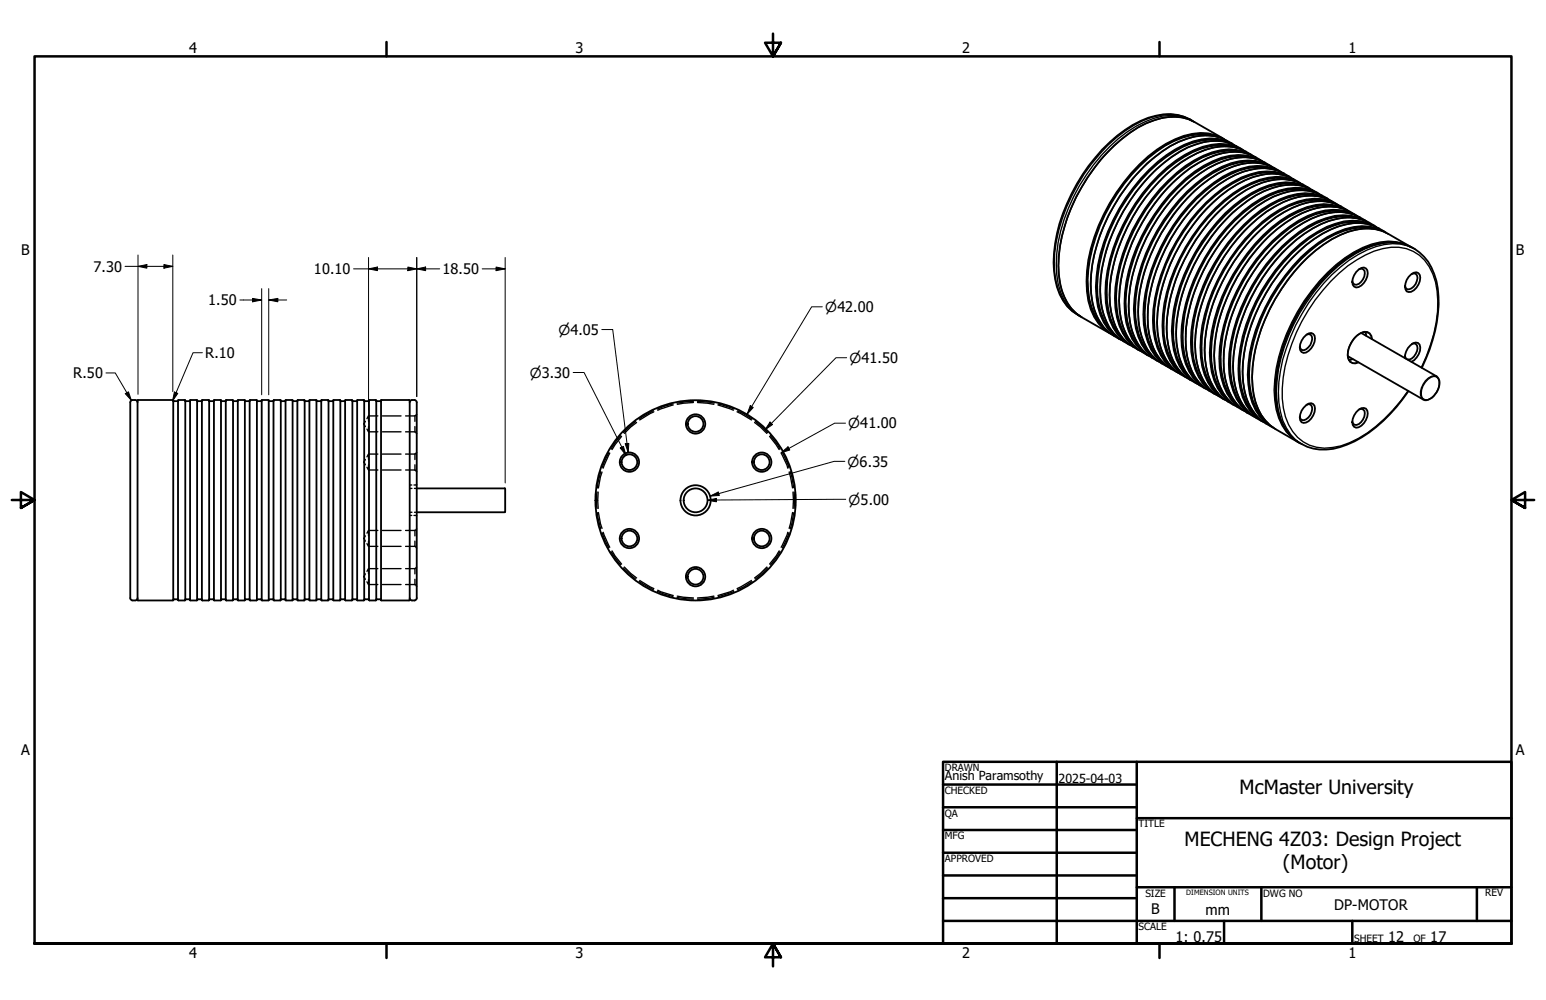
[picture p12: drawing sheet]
<svg xmlns="http://www.w3.org/2000/svg" width="432mm" height="279mm" viewBox="0 0 432 279" stroke-linecap="round" stroke-linejoin="round" font-family="sans-serif">
<!-- layer: Hidden (ANSI) -->
<g fill="none" stroke="#000" stroke-width=".38">
<path d="M102 117.7l-.4 .7 .4 .8M102.5 119.9l.4 .8M102.9 116.2v1.5M102.9 119.2v1.5M102.9 116.2h2.6M102.9 116.2l-.4 .8M106.8 116.2h5.2M113.3 116.2h2.6M115.9 116.2v1.5M115.9 119.2v1.5M116.1 116.1l-.2 .1M116.4 115.8l-.2 .1"/>
<path d="M177.5 117.8l-3.4 3M177.8 118l-1.7 1.3-1.7 1.8M182.5 114.7l-4 2.4M182.6 115.1l-3.9 2.2M188 112.8l-2.6 .7-1.8 .8M188 113.2l-4.3 1.4M193.7 112.1l-1.9 .1-2.7 .4M193.7 112.5l-4.5 .5M194.8 112.1l4.7 .5M194.8 112.5l4.6 .5M200.5 113.2l4.4 1.4M200.6 112.9l4.4 1.4"/>
<path d="M205.9 115.1l4 2.2M206 114.8l1.6 .8 2.5 1.5M210.8 118l1.6 1.3 1.8 1.8M210.9 117.7l3.5 3.1M102 128.4l-.4 .7 .4 .8M102.5 130.6l.4 .7M102.9 126.9v1.5M102.9 129.9v1.4M102.9 120.7h2.6M102.9 126.9h2.6M102.9 131.3h2.6M102.9 126.9l-.4 .7"/>
<path d="M106.8 120.7h5.2M106.8 126.9h5.2M106.8 131.3h5.2M113.3 120.7h2.6M113.3 126.9h2.6M113.3 131.3h2.6M114.4 136.5h.7M114.4 135.5h.6M115.6 135.5h.7M115.8 136.5h.6M115.9 126.9v1.5M115.9 129.9v1.4"/>
<path d="M115.9 120.7l.2 .1M115.9 131.3l.2 .1M116.1 126.7l-.2 .2M116.2 121l.2 .2M116.2 131.6l.2 .2M116.4 126.4l-.2 .2M116.4 135.4h-.1M166.8 137.5v4.5M167.1 137.5v4.5M167.8 131.8l-.8 3.1-.1 1.4M168.1 131.9l-1 4.4M170.1 126.4l-2 4.3"/>
<path d="M170.3 126.6l-1.8 4.2M173.4 121.7l-2.8 3.8M173.6 121.9l-2.7 3.7M214.9 121.9l2.7 3.7M215.2 121.7l2.7 3.8M218.2 126.6l1.8 4.2M218.5 126.4l1.8 4.3M220.4 131.9l1 4.4M220.7 131.8l1 4.5M221.5 137.5v4.5M221.8 137.5v4.5M102 149.7l-.4 .7 .4 .8"/>
<path d="M102.5 151.9l.4 .8M102.9 148.2v1.5M102.9 151.2v1.5M102.9 158.9v1.4M102.9 158.9h2.6M102.9 158.9l-.4 .7M102.9 148.2h2.6M102.9 152.7h2.6M102.9 148.2l-.4 .8M106.8 158.9h5.2M106.8 148.2h5.2M106.8 152.7h5.2"/>
<path d="M113.3 158.9h2.6M113.3 148.2h2.6M113.3 152.7h2.6M114.4 143.1h.7M114.4 144h.6M115.6 144l.8 .1M115.8 143.1h.6M115.9 148.2v1.5M115.9 151.2v1.5M115.9 158.9v1.4M115.9 152.7l.2 .1M116.1 158.8l-.2 .1"/>
<path d="M116.1 148.1l-.2 .1M116.2 153l.2 .2M116.4 158.4l-.2 .2M116.4 147.8l-.2 .1M166.9 143.3l.1 1.4 .8 3.1M167.1 143.2l1 4.4M168.1 148.8l2 4.3M168.5 148.7l1.8 4.2M170.6 154.1l2.8 3.7M170.9 153.9l.9 1.4 1.8 2.3M174.1 158.7l3.4 3.1M174.4 158.4l1.7 1.8 1.7 1.3"/>
<path d="M214.2 158.4l-1.8 1.8-1.6 1.3M214.4 158.7l-1.5 1.5-2 1.6M217.6 153.9l-.8 1.4-1.9 2.3M217.9 154.1l-2.7 3.8M220 148.7l-1.8 4.2M220.3 148.8l-1.8 4.3M221.4 143.2l-1 4.4M221.7 143.3l-1 4.5M102 160.3l-.4 .8 .4 .8M102.5 162.6l.4 .7M102.9 161.9v1.4M102.9 163.3h2.6"/>
<path d="M106.8 163.3h5.2M113.3 163.3h2.6M115.9 161.9v1.4M115.9 163.3l.2 .1M116.2 163.6l.2 .2M178.5 162.4l4 2.4M178.7 162.2l3.9 2.3M183.6 165.2l1.8 .8 2.6 .7M183.7 164.9l4.3 1.5M189.1 166.9l4.6 .5M189.2 166.6l4.5 .5M199.4 166.6l-4.6 .5"/>
<path d="M199.5 166.9l-4.7 .5M204.9 164.9l-4.4 1.5M205 165.2l-4.4 1.5M209.9 162.2l-4 2.3M210.1 162.5l-2.5 1.5-1.6 .8"/>
</g>
<!-- layer: Visible (ANSI) -->
<g fill="none" stroke="#000" stroke-width=".51">
<path d="M333.3 33.9a13.6 13.6 0 0 0-12.6-1 37.6 37.6 0 0 0-16.7 13.5 47.8 47.8 0 0 0-9.7 26.9 17.6 17.6 0 0 0 5.2 13.6l2.3 1.6M342 38.9l-8.4-4.8a13.6 13.6 0 0 0-11.4-.4 34.6 34.6 0 0 0-14.9 11 49.4 49.4 0 0 0-11.7 29.5 17.4 17.4 0 0 0 5.1 13.4l9.9 5.9M344.7 40.5a13.4 13.4 0 0 0-13.5-1.6 34.6 34.6 0 0 0-14.8 11 49.4 49.4 0 0 0-11.8 29.5 17.4 17.4 0 0 0 5.1 13.4l3.5 2.2M347.3 42a13.4 13.4 0 0 0-13.4-1.6 34.2 34.2 0 0 0-14.9 11.1 50.6 50.6 0 0 0-11.7 26.8 20.4 20.4 0 0 0 3.7 14.8 17.2 17.2 0 0 0 4.8 3.4M349.9 43.6a13.4 13.4 0 0 0-13.4-1.7 37.6 37.6 0 0 0-16.7 13.5 48.8 48.8 0 0 0-9.9 27 19.1 19.1 0 0 0 3.8 12.2 17.2 17.2 0 0 0 4.8 3.4M352.6 45.1a13.4 13.4 0 0 0-13.4-1.7 38.8 38.8 0 0 0-18.5 16 45 45 0 0 0-8 27 14.3 14.3 0 0 0 8.5 13.2M355.3 46.6a13.4 13.4 0 0 0-13.5-1.6 38.8 38.8 0 0 0-18.5 16 45 45 0 0 0-8 26.9 14.4 14.4 0 0 0 8.5 13.2M357.8 48.8a16.6 16.6 0 0 0-13.6 2.5 48.5 48.5 0 0 0-20.6 28.8 27.8 27.8 0 0 0 .8 18.8l1.1 1.8 1.4 1.5M357.9 48.1a13.8 13.8 0 0 0-13.4-1.6 38.8 38.8 0 0 0-18.5 16 44.5 44.5 0 0 0-8.1 27 16.2 16.2 0 0 0 5.1 11l3.5 2.2M360.4 50.3a17.5 17.5 0 0 0-13.6 2.5 49.4 49.4 0 0 0-21.7 35 22.7 22.7 0 0 0 1.9 12.6l1.2 1.8 1.4 1.6M360.6 49.7a13.9 13.9 0 0 0-13.5-1.7 37.2 37.2 0 0 0-16.7 13.5 47.6 47.6 0 0 0-9.9 27.1 18.2 18.2 0 0 0 3.8 12.1 16 16 0 0 0 4.8 3.5M363.2 51.2a13.8 13.8 0 0 0-13.4-1.7 41.2 41.2 0 0 0-20.1 18.7 43.6 43.6 0 0 0-6.4 24.4 14.5 14.5 0 0 0 8.5 13.1"/>
<path d="M365.9 52.7a13.8 13.8 0 0 0-13.5-1.6 37.2 37.2 0 0 0-16.7 13.5 47.1 47.1 0 0 0-9.9 27 17.4 17.4 0 0 0 5.1 13.5l3.5 2.2M368.6 54.2a13.6 13.6 0 0 0-13.5-1.6 34.6 34.6 0 0 0-14.9 11.1 51 51 0 0 0-11.7 26.9 21.3 21.3 0 0 0 3.7 14.7 17.2 17.2 0 0 0 4.9 3.5M371 56.4a17.2 17.2 0 0 0-13.6 2.6 47.9 47.9 0 0 0-18.4 22.5 38 38 0 0 0-3 20.6 14.3 14.3 0 0 0 4.2 7.8M371.2 55.8a13.5 13.5 0 0 0-13.5-1.6 37.6 37.6 0 0 0-16.7 13.4 47.6 47.6 0 0 0-9.8 27.1 18.6 18.6 0 0 0 3.7 12.2 17.2 17.2 0 0 0 4.8 3.4M373.8 57.3a13.4 13.4 0 0 0-13.4-1.6 38.8 38.8 0 0 0-18.5 16 45 45 0 0 0-8 27 14.3 14.3 0 0 0 8.5 13.1M376.5 58.9a13.4 13.4 0 0 0-13.5-1.7 38.8 38.8 0 0 0-18.4 16 45 45 0 0 0-8.1 27 14.4 14.4 0 0 0 8.5 13.1M378.8 76a2.11 2.11 0 0 1 2.7-1 2.68 2.68 0 0 1 0 3.2 3.5 3.5 0 0 1-2.7 2.1 1.7 1.7 0 0 1-1-2.4zM379.2 60.4a13.4 13.4 0 0 0-13.5-1.7 38.8 38.8 0 0 0-18.5 16 43.8 43.8 0 0 0-8 27 15.8 15.8 0 0 0 5 11l3.5 2.2M379.7 75.2l.5-.1 .5 .1a2.52 2.52 0 0 1-.5 3.5l-.7 .6-.7 .3-.5-.1-.4-.4-.2-.6M381.8 61.9a14.4 14.4 0 0 0-15.7-.7 45.1 45.1 0 0 0-19.3 20.4 42.5 42.5 0 0 0-5 21.7 15.1 15.1 0 0 0 6.5 12l2 1.2M384.4 63.4a13.8 13.8 0 0 0-13.4-1.6 41.4 41.4 0 0 0-20.1 18.6 44 44 0 0 0-6.4 24.4 14.5 14.5 0 0 0 8.5 13.2M387.1 65a13.8 13.8 0 0 0-13.5-1.7 37.2 37.2 0 0 0-16.7 13.5 47.1 47.1 0 0 0-9.9 27.1 17.4 17.4 0 0 0 5.1 13.4l3.5 2.2"/>
<path d="M393.4 77.3a2.11 2.11 0 0 1 2.8-1 2.65 2.65 0 0 1 0 3.2 2.82 2.82 0 0 1-3.3 1.9 3.3 3.3 0 0 1 .5-4.1zM394.2 69.1l-6.5-3.8a13.3 13.3 0 0 0-11.4-.5 38.8 38.8 0 0 0-18.5 16 45.3 45.3 0 0 0-8 27.1 15 15 0 0 0 6.4 12l6.5 3.7M394.3 76.5h1.2a2.99 2.99 0 0 1-2.5 4.3l-.4-.3-.2-.7M364.1 94.3a2.02 2.02 0 0 1 2.7-1 2.65 2.65 0 0 1 0 3.2 3.5 3.5 0 0 1-2.7 2.1 1.7 1.7 0 0 1-.9-2.5zM364.9 93.5l.7-.2a1.36 1.36 0 0 1 .7 2.1 3.5 3.5 0 0 1-2.1 2.5l-.6-.1-.6-1M380.2 93l21.1 12.2a3.3 3.3 0 0 1 0 4.3l-.4 .6a3.1 3.1 0 0 1-3.4 1.5l-21.1-12.1M381.3 92.7l.3 1.1M382.1 93a4.2 4.2 0 0 0-4.7 2.8 4.2 4.2 0 0 0 0 5.4M392.4 99.4l.4 .9M394.3 96.1l.7-.2a1.42 1.42 0 0 1 .8 2.1 3.5 3.5 0 0 1-2.2 2.5l-.5-.1M36.4 112.5v54.6M37.7 111.8h-.9l-.4 .6"/>
<path d="M37.8 111.8l.4 .2 .2 .4M38.4 111.9v55.7M48.3 111.8h-9.8l-.1 .1M48.3 111.8l.2 .1M48.4 112l.1 .1M48.4 111.9v55.7M48.5 112.1h1.1M49.7 111.9l.2-.1h1.7l.2 .1M49.7 111.9v55.7M49.8 112l-.2 .1M51.7 112l.1 .1M51.8 111.9v55.7"/>
<path d="M51.9 112.1h1.1M53 111.9l.2-.1h1.7l.2 .1M53.1 111.9v55.7M53.1 112l-.2 .1M55.1 111.9v55.7M55.1 112l.1 .1M55.2 112.1h1.1M56.4 111.9v55.7M56.5 112l-.2 .1M56.5 111.8h1.8M56.5 111.8l-.1 .1M58.3 111.8l.1 .1"/>
<path d="M58.4 112l.1 .1M58.4 111.9v55.7M58.5 112.1h1.1M59.8 112l-.2 .1M59.8 111.9v55.7M59.8 111.8l-.1 .1M59.9 111.8h1.7M61.6 111.8l.2 .1M61.7 112l.2 .1M61.7 111.9v55.7M61.8 112.1h1.1M63.1 111.9l.1-.1h1.8l.1 .1"/>
<path d="M63.1 111.9v55.7M63.1 112l-.1 .1M65 112l.2 .1M65.1 111.9v55.7M65.2 112.1h1.1M66.4 111.9l.1-.1h1.8l.2 .1M66.4 111.9v55.7M66.4 112l-.1 .1M68.4 112l.1 .1M68.4 111.9v55.7M68.5 112.1h1.1M69.7 111.9v55.7"/>
<path d="M69.8 112l-.2 .1M69.8 111.8h1.8M69.9 111.8l-.2 .1M71.6 111.8l.2 .1M71.8 111.9v55.7M71.8 112.1h1.2M73.1 111.9v55.7M73.1 112l-.2 .1M73.2 111.8l-.2 .1M73.2 111.8h1.7M75 111.8l.1 .1M75.1 111.9v55.7"/>
<path d="M75.1 112.1h1.2M76.4 111.9l.1-.1h1.8l.1 .1M76.4 111.9v55.7M76.5 112l-.2 .1M78.4 112l.1 .1M78.4 111.9v55.7M78.5 112.1h1.1M79.7 111.9l.2-.1h1.7l.2 .1M79.8 111.9v55.7M79.8 112l-.2 .1M81.7 112l.2 .1M81.7 111.9v55.7"/>
<path d="M81.9 112.1h1M83.1 111.9v55.7M83.1 112l-.1 .1M83.2 111.8h1.8M83.2 111.8l-.1 .1M84.9 111.8l.2 .1M85 112l.2 .1M85.1 111.9v55.7M85.2 112.1h1.1M86.4 111.9v55.7M86.4 112l-.1 .1M86.5 111.8l-.1 .1"/>
<path d="M86.6 111.8h1.7M88.3 111.8l.2 .1M88.4 111.9v55.7M88.4 112.1h1.2M89.7 111.9v55.7M89.7 111.9l.2-.1h1.7l.2 .1M89.8 112l-.2 .1M91.7 112l.2 .1M91.8 111.9v55.7M91.9 112.1h1M93.1 112l-.2 .1M93.1 111.9v55.7"/>
<path d="M94.9 111.8l.2 .1M94.9 111.8h-1.7l-.2 .1M95.1 112l.1 .1M95.1 111.9v55.7M95.2 112.1h1.1M96.4 112l-.2 .1M96.4 111.9v55.7M96.5 111.8h1.8l.1 .1M96.6 111.8l-.2 .1M98.4 112l.1 .1M98.4 111.9v55.7M98.6 112.1h1"/>
<path d="M99.8 111.9v55.7M99.8 112l-.2 .1M99.9 111.8l-.2 .1M99.9 111.8h1.7l.1 .1M101.7 111.9v55.7M101.7 112l.2 .1M101.9 112.1h1M103.1 112l-.2 .1M103.1 111.9v55.7M104.9 111.8h-1.7l-.1 .1M104.9 111.8l.2 .1M105 112l.2 .1"/>
<path d="M105.1 111.9v55.7M105.2 112.1h1M106.4 111.9l.1-.1h7.7l.2 .1M106.4 112l-.1 .1M106.4 111.9v55.7M114.4 111.9v55.7M115.7 111.8l.5 .2 .2 .4M115.8 111.8h-1l-.4 .6M116.4 112.5v54.6M364.8 113.2l.7-.4 .7-.2a1.7 1.7 0 0 1 1 2.5 4 4 0 0 1-3.1 3.1 1.66 1.66 0 0 1-.9-2.4l.3-1.1zM364.9 113.1l.7-.2 .5 .2a2.92 2.92 0 0 1-2.5 4.2l-.4-.3-.2-.6M377.8 100.3l-1.1 .3"/>
<path d="M378.8 115.2a2.11 2.11 0 0 1 2.7-1 3.7 3.7 0 0 1-2 5.2l-.7 .1a1.7 1.7 0 0 1-1-2.5zM379.7 114.4l.5-.2 .5 .2a2.52 2.52 0 0 1-.5 3.5l-.7 .6-.7 .2-.9-.3-.2-.7M392.4 100.1a4.2 4.2 0 0 1 3-4.4l.6 .1a2.45 2.45 0 0 1 .2 3.2l-1.2 1.6-.8 .5M397.1 102.7a38.1 38.1 0 0 0 4.1-24.2 13.2 13.2 0 0 0-18.4-9.7 34.1 34.1 0 0 0-14.8 11 49 49 0 0 0-11.7 29.3 17.6 17.6 0 0 0 5.2 13.6 13.7 13.7 0 0 0 14.8 1.5 39.2 39.2 0 0 0 17.1-14.9M116.4 136.5h24.5M140.9 136.4l.2 .2v6.3M141.1 143l-.2 .1h-24.5M36.4 167.1l.4 .6 .9 .1M38.4 167.6l.1 .2h9.8M38.4 167.1l-.2 .5-.4 .2M48.5 167.6l-.2 .2M48.5 167.4h1.1"/>
<path d="M48.5 167.4l-.1 .1M49.6 167.4l.2 .1M49.7 167.6l.2 .2h1.7l.2-.2M51.8 167.4l-.1 .1M51.9 167.4h1.1M52.9 167.4l.2 .1M53 167.6l.2 .2h1.7l.2-.2M55.2 167.4h1.1M55.2 167.4l-.1 .1M56.3 167.4l.2 .1M56.4 167.6l.1 .2M56.5 167.8h1.8"/>
<path d="M58.4 167.6l-.1 .2M58.5 167.4l-.1 .1M58.5 167.4h1.1M59.6 167.4l.2 .1M59.7 167.6l.1 .2M59.9 167.8h1.7M61.8 167.6l-.2 .2M61.8 167.4h1.1M61.9 167.4l-.2 .1M63 167.4l.1 .1M63.1 167.6l.1 .2h1.8l.1-.2M65.2 167.4l-.2 .1"/>
<path d="M65.2 167.4h1.1M66.3 167.4l.1 .1M66.4 167.6l.1 .2h1.8l.2-.2M68.5 167.4h1.1M68.5 167.4l-.1 .1M69.6 167.4l.2 .1M69.7 167.6l.2 .2M69.8 167.8h1.8M71.8 167.4h1.2M71.8 167.6l-.2 .2M72.9 167.4l.2 .1M73 167.6l.2 .2"/>
<path d="M73.2 167.8h1.7M75.1 167.4h1.2M75.1 167.6l-.1 .2M76.3 167.4l.2 .1M76.4 167.6l.1 .2h1.8l.1-.2M78.5 167.4l-.1 .1M78.5 167.4h1.1M79.6 167.4l.2 .1M79.7 167.6l.2 .2h1.7l.2-.2M81.9 167.4h1M81.9 167.4l-.2 .1M83 167.4l.1 .1"/>
<path d="M83.1 167.6l.1 .2M83.2 167.8h1.8M85.1 167.6l-.2 .2M85.2 167.4l-.2 .1M85.2 167.4h1.1M86.3 167.4l.1 .1M86.4 167.6l.1 .2M86.6 167.8h1.7M88.4 167.4h1.2M88.5 167.6l-.2 .2M89.6 167.4l.2 .1M89.7 167.6l.2 .2h1.7l.2-.2"/>
<path d="M91.9 167.4l-.2 .1M91.9 167.4h1M92.9 167.4l.2 .1M93 167.6l.2 .2h1.7M95.1 167.6l-.2 .2M95.2 167.4h1.1M95.2 167.4l-.1 .1M96.2 167.4l.2 .1M96.4 167.6l.2 .2M98.4 167.6l-.1 .2h-1.8M98.5 167.4l-.1 .1M98.6 167.4h1"/>
<path d="M99.6 167.4l.2 .1M99.7 167.6l.2 .2M101.7 167.6l-.1 .2h-1.7M101.9 167.4h1M101.9 167.4l-.2 .1M102.9 167.4l.2 .1M103.1 167.6l.1 .2h1.7M105.1 167.6l-.2 .2M105.2 167.4l-.2 .1M105.2 167.4h1M106.3 167.4l.1 .1M106.4 167.6l.1 .2h7.7l.2-.2"/>
<path d="M114.4 167.1l.4 .6 1 .1M116.4 167.1l-.2 .5-.5 .2"/>
<circle cx="194.3" cy="118.5" r="2.7"/>
<circle cx="194.3" cy="118.5" r="2.19"/>
<circle cx="175.8" cy="129.1" r="2.7"/>
<circle cx="175.8" cy="129.1" r="2.19"/>
<circle cx="194.3" cy="139.8" r="3.3"/>
<circle cx="194.3" cy="139.8" r="4.2"/>
<circle cx="194.3" cy="139.8" r="28"/>
<circle cx="212.8" cy="129.1" r="2.7"/>
<circle cx="212.8" cy="129.1" r="2.19"/>
<circle cx="175.8" cy="150.5" r="2.7"/>
<circle cx="175.8" cy="150.5" r="2.19"/>
<circle cx="212.8" cy="150.5" r="2.7"/>
<circle cx="212.8" cy="150.5" r="2.19"/>
<circle cx="194.3" cy="161.1" r="2.7"/>
<circle cx="194.3" cy="161.1" r="2.19"/>
</g>
<!-- layer: Visible Narrow (ANSI) -->
<g fill="none" stroke="#000" stroke-width=".38">
<path d="M332.5 33.4a14.4 14.4 0 0 0-13.3 .3 42.4 42.4 0 0 0-18.2 17.9 43.4 43.4 0 0 0-6.4 24.7 14.4 14.4 0 0 0 6.4 11.6M333 33.7a14.3 14.3 0 0 0-13.2 .3 43.3 43.3 0 0 0-18.3 17.9 43 43 0 0 0-6.4 24.7 14.2 14.2 0 0 0 6.4 11.7M333.6 34.1a14.5 14.5 0 0 0-13.2 .3 44 44 0 0 0-18.3 17.9 43 43 0 0 0-6.3 24.7 14.2 14.2 0 0 0 6.3 11.6M339 38a18.1 18.1 0 0 0-13.6 2.8 49.2 49.2 0 0 0-21.6 37.4 18.2 18.2 0 0 0 4.4 13.1M340.4 38.3a15.3 15.3 0 0 0-13.4 1.5 46.9 46.9 0 0 0-20.6 24.9 36.7 36.7 0 0 0-2.4 18 14.8 14.8 0 0 0 5.2 9.7M341 38.5a14.7 14.7 0 0 0-13.1 .7 44.5 44.5 0 0 0-19.4 20.7 38.4 38.4 0 0 0-4.5 23.8 14 14 0 0 0 5.6 9.1M341.4 38.5a14.3 14.3 0 0 0-13.2 .4 43 43 0 0 0-18.3 17.9 42.6 42.6 0 0 0-6.4 24.7 14.2 14.2 0 0 0 6.4 11.6M341.6 39.5a17.8 17.8 0 0 0-13.5 2.9 48.6 48.6 0 0 0-20.3 28.4 29.7 29.7 0 0 0-.3 16.5l.9 2.2 1.1 1.8 1.3 1.5M342.6 39.3a14.5 14.5 0 0 0-13.2 .3 44 44 0 0 0-18.3 17.9 43 43 0 0 0-6.3 24.7 14.2 14.2 0 0 0 6.3 11.7M343.1 39.9a15.7 15.7 0 0 0-13.5 1.4 47.8 47.8 0 0 0-20.5 24.9 37.8 37.8 0 0 0-2.5 18 15 15 0 0 0 5.2 9.7M343.7 40.1a15.1 15.1 0 0 0-13.2 .6 45.3 45.3 0 0 0-19.4 20.7 38.9 38.9 0 0 0-4.4 23.8 14 14 0 0 0 5.6 9.1M344 40.1a14.4 14.4 0 0 0-13.2 .3 43.4 43.4 0 0 0-18.3 17.9 42.7 42.7 0 0 0-6.3 24.8 14.4 14.4 0 0 0 6.3 11.6"/>
<path d="M344.3 41a17.8 17.8 0 0 0-13.5 2.9 49.1 49.1 0 0 0-21.5 34.5 21.8 21.8 0 0 0 2.9 14.4l1.3 1.6M345.3 40.8a12.9 12.9 0 0 0-10.8-.6 35.7 35.7 0 0 0-16.7 12.9 49 49 0 0 0-10.5 27.9 19.6 19.6 0 0 0 3.4 11.7l1.5 1.5 1.6 1.2M345.7 41.4a14 14 0 0 0-11 .3 38.6 38.6 0 0 0-16.4 13.9 48.2 48.2 0 0 0-9.3 24.6 18.8 18.8 0 0 0 4 13.9l1.5 1.3M346.3 41.6a15 15 0 0 0-13.1 .6 45.3 45.3 0 0 0-19.4 20.7 42.7 42.7 0 0 0-4.8 21.2 14.9 14.9 0 0 0 6 11.7M346.7 41.6a14.4 14.4 0 0 0-13.3 .3 44.3 44.3 0 0 0-19.8 21 42.1 42.1 0 0 0-4.8 21.7 14.7 14.7 0 0 0 6.4 11.6M346.9 42.5a17.9 17.9 0 0 0-13.5 2.9 47.1 47.1 0 0 0-18.1 22.2 37.2 37.2 0 0 0-3.1 20.5 14 14 0 0 0 4 7.8M348 42.4a14.4 14.4 0 0 0-13.3 .3 43.6 43.6 0 0 0-19.9 20.9 42.5 42.5 0 0 0-4.7 21.7 14.4 14.4 0 0 0 6.4 11.6M348.4 42.9a15.6 15.6 0 0 0-13.5 1.4 46.3 46.3 0 0 0-19.2 21.8 40 40 0 0 0-3.8 21.2 14.3 14.3 0 0 0 5.3 9.7M348.9 43.1a14.7 14.7 0 0 0-13 .7 43.6 43.6 0 0 0-19.5 20.7 42.3 42.3 0 0 0-4.7 21.2 14.9 14.9 0 0 0 5.9 11.7M349.4 43.2a14.2 14.2 0 0 0-13.3 .2 40.3 40.3 0 0 0-16.4 15 47.5 47.5 0 0 0-8.4 24.9 17.5 17.5 0 0 0 4.9 13.2l1.7 1.2M349.6 44.1a17.3 17.3 0 0 0-13.6 2.8 47.6 47.6 0 0 0-18.1 22.3 38 38 0 0 0-3 20.4 14.5 14.5 0 0 0 3.9 7.8M350.6 43.9a14.4 14.4 0 0 0-13.2 .3 42.4 42.4 0 0 0-18.2 17.9 43.4 43.4 0 0 0-6.5 24.7 16.6 16.6 0 0 0 4.7 10.5l1.8 1.1"/>
<path d="M351 44.4a15.6 15.6 0 0 0-13.4 1.4 45.4 45.4 0 0 0-19.3 21.8 42.8 42.8 0 0 0-4 18.6 17.6 17.6 0 0 0 4 11l1.5 1.3M351.6 44.6a14.7 14.7 0 0 0-13.1 .7 43.6 43.6 0 0 0-19.4 20.7 39.5 39.5 0 0 0-4.5 23.8 14 14 0 0 0 5.6 9.1M352 44.7a14.5 14.5 0 0 0-13.2 .3 39.3 39.3 0 0 0-16.4 14.9 46.1 46.1 0 0 0-8.4 24.9 16.8 16.8 0 0 0 4.8 13.2l1.7 1.3M352.2 45.7a17.3 17.3 0 0 0-13.5 2.8 47.6 47.6 0 0 0-18.2 22.2 38 38 0 0 0-2.9 20.4 14.5 14.5 0 0 0 3.8 7.8M353.3 45.4a14.3 14.3 0 0 0-13.3 .3 43 43 0 0 0-18.2 17.9 42.6 42.6 0 0 0-6.4 24.7 14.2 14.2 0 0 0 6.4 11.6M353.7 46a13.9 13.9 0 0 0-11.1 .3 40.3 40.3 0 0 0-18.3 16.8 44.5 44.5 0 0 0-7.4 24.6 16 16 0 0 0 5.6 12.4M354.3 46.2a14.8 14.8 0 0 0-13.2 .7 43.3 43.3 0 0 0-17.8 17.6 43.2 43.2 0 0 0-6.4 24.3 14.9 14.9 0 0 0 6 11.7M354.6 46.2a13.2 13.2 0 0 0-10.7-.7 36.6 36.6 0 0 0-16.8 13 48.5 48.5 0 0 0-10.5 27.9 19.3 19.3 0 0 0 3.4 11.6l1.5 1.6 1.7 1.2M354.9 47.2a17.3 17.3 0 0 0-13.5 2.8 48.7 48.7 0 0 0-21.4 34.5 21.3 21.3 0 0 0 2.8 14.4l1.3 1.6M355.9 46.9a14.4 14.4 0 0 0-13.3 .3 43.4 43.4 0 0 0-18.2 18 42.7 42.7 0 0 0-6.3 24.7 14.4 14.4 0 0 0 6.3 11.6M356.3 47.5a13.7 13.7 0 0 0-11 .3 40.8 40.8 0 0 0-18.4 16.8 45.1 45.1 0 0 0-7.3 24.6 15.5 15.5 0 0 0 5.5 12.4M356.9 47.7a14.7 14.7 0 0 0-13.1 .7 41.1 41.1 0 0 0-16 14.7 46.7 46.7 0 0 0-8.3 24.4 17.3 17.3 0 0 0 4.5 13.2l1.6 1.3"/>
<path d="M357.3 47.8a12.9 12.9 0 0 0-10.8-.7 36.2 36.2 0 0 0-16.8 13 49.6 49.6 0 0 0-10.4 27.8 17.2 17.2 0 0 0 4.9 13.2l1.6 1.2M358.6 48.5a14.4 14.4 0 0 0-13.3 .3 44.3 44.3 0 0 0-19.9 21 42.1 42.1 0 0 0-4.7 21.6 14.7 14.7 0 0 0 6.4 11.7M359.5 49.2a14.7 14.7 0 0 0-13 .7 43.6 43.6 0 0 0-19.5 20.7 42.3 42.3 0 0 0-4.7 21.2 14.9 14.9 0 0 0 5.9 11.7M360 49.3a13 13 0 0 0-10.8-.7 35.4 35.4 0 0 0-16.8 13 49.6 49.6 0 0 0-10.5 27.8 17.5 17.5 0 0 0 4.9 13.3l1.7 1.1M361.3 50a14.2 14.2 0 0 0-13.3 .3 40.3 40.3 0 0 0-16.4 14.9 47.5 47.5 0 0 0-8.4 25 17.5 17.5 0 0 0 4.8 13.2l1.8 1.2M362.2 50.7a14.7 14.7 0 0 0-13.1 .7 43.6 43.6 0 0 0-19.4 20.7 39.6 39.6 0 0 0-4.5 23.8 14 14 0 0 0 5.6 9.1M362.6 50.8a14.3 14.3 0 0 0-13.2 .3 43 43 0 0 0-18.3 17.9 42.6 42.6 0 0 0-6.4 24.7 14.2 14.2 0 0 0 6.4 11.6M362.8 51.8a18.1 18.1 0 0 0-13.5 2.7 48.7 48.7 0 0 0-21.6 37.4 17.5 17.5 0 0 0 4.3 13.2M363.9 51.6a14.7 14.7 0 0 0-13.3 .2 44 44 0 0 0-18.2 17.9 43 43 0 0 0-6.4 24.8 15.8 15.8 0 0 0 4.7 10.4l1.7 1.2M364.3 52.1a15.6 15.6 0 0 0-13.5 1.4 47.8 47.8 0 0 0-21.6 28.2 31.4 31.4 0 0 0-.8 17.2 13 13 0 0 0 4.7 7.3M364.9 52.3a14.8 14.8 0 0 0-13.2 .7 47.3 47.3 0 0 0-22 26.9 32.4 32.4 0 0 0-1.2 19.9 12.9 12.9 0 0 0 5 6.8M365.3 52.3a14.4 14.4 0 0 0-13.3 .3 38.3 38.3 0 0 0-14.3 12.1 48.6 48.6 0 0 0-10.5 27.8 19.6 19.6 0 0 0 3.4 11.7l1.5 1.5 1.7 1.2"/>
<path d="M365.5 53.3a17.8 17.8 0 0 0-13.5 2.8 48.7 48.7 0 0 0-21.4 34.5 21 21 0 0 0 2.8 14.4l1.3 1.6M366.5 53.1a14.5 14.5 0 0 0-13.2 .2 43 43 0 0 0-18.3 17.9 43 43 0 0 0-6.3 24.8 14.2 14.2 0 0 0 6.3 11.6M367 53.7a15.7 15.7 0 0 0-13.6 1.4 45.8 45.8 0 0 0-19.1 21.7 39.1 39.1 0 0 0-3.8 21.2 14.2 14.2 0 0 0 5.2 9.7M367.5 53.8a15 15 0 0 0-13.1 .7 45.3 45.3 0 0 0-19.4 20.7 38.9 38.9 0 0 0-4.4 23.8 14 14 0 0 0 5.6 9.1M367.9 53.8a14.4 14.4 0 0 0-13.3 .4 44.3 44.3 0 0 0-19.8 21 42.1 42.1 0 0 0-4.8 21.6 14.7 14.7 0 0 0 6.4 11.7M368.1 54.8a17.9 17.9 0 0 0-13.5 2.9 47.1 47.1 0 0 0-18.1 22.2 37.2 37.2 0 0 0-3.1 20.4 14 14 0 0 0 4 7.8M369.2 54.6a12.9 12.9 0 0 0-10.8-.6 36.2 36.2 0 0 0-16.8 12.9 49.6 49.6 0 0 0-10.4 27.8 19.6 19.6 0 0 0 3.4 11.8l1.4 1.4 1.7 1.3M369.6 55.2a14 14 0 0 0-11 .2 37.7 37.7 0 0 0-16.5 13.9 48.2 48.2 0 0 0-9.2 24.7 21.1 21.1 0 0 0 2.6 12.2l1.4 1.7 1.5 1.3M370.1 55.4a15 15 0 0 0-13 .6 44.5 44.5 0 0 0-19.5 20.7 42.7 42.7 0 0 0-4.7 21.2 14.9 14.9 0 0 0 5.9 11.7M370.6 55.4a14.4 14.4 0 0 0-13.3 .3 40.3 40.3 0 0 0-16.4 14.9 47.5 47.5 0 0 0-8.4 25 17.5 17.5 0 0 0 4.9 13.2l1.7 1.2M371.9 56.1a13 13 0 0 0-10.8-.6 33.2 33.2 0 0 0-14.6 10.3 49.3 49.3 0 0 0-12.7 30.5 17.2 17.2 0 0 0 4.9 13.2l1.7 1.2M372.8 56.9a14.7 14.7 0 0 0-13.1 .7 43.6 43.6 0 0 0-19.4 20.7 39.5 39.5 0 0 0-4.4 23.7 13.8 13.8 0 0 0 5.6 9.2"/>
<path d="M373.3 57a14.2 14.2 0 0 0-13.3 .2 39.3 39.3 0 0 0-16.4 14.9 46.1 46.1 0 0 0-8.4 25 16.8 16.8 0 0 0 4.8 13.2l1.7 1.2M373.4 57.9a17.3 17.3 0 0 0-13.5 2.8 47.6 47.6 0 0 0-18.1 22.2 38 38 0 0 0-3 20.5 14.5 14.5 0 0 0 3.8 7.8M374.5 57.7a14.4 14.4 0 0 0-13.2 .3 43 43 0 0 0-18.3 17.9 45 45 0 0 0-6.5 21.9 19.6 19.6 0 0 0 3.4 11.7l1.4 1.6 1.7 1.1M374.9 58.2a15.6 15.6 0 0 0-13.5 1.4 45.4 45.4 0 0 0-19.2 21.8 39.1 39.1 0 0 0-3.8 21.2 15 15 0 0 0 5.3 9.7M375.5 58.4a14.8 14.8 0 0 0-13.2 .7 43.3 43.3 0 0 0-17.7 17.7 43.2 43.2 0 0 0-6.5 24.2 14.9 14.9 0 0 0 6 11.7M375.9 58.5a14 14 0 0 0-13.3 .2 43 43 0 0 0-18.2 17.9 43 43 0 0 0-6.4 24.8 14.4 14.4 0 0 0 6.4 11.6M376.1 59.4a17.3 17.3 0 0 0-13.5 2.8 48.7 48.7 0 0 0-21.4 34.6 21.3 21.3 0 0 0 2.8 14.4l1.3 1.5M377.1 59.2a14.3 14.3 0 0 0-13.2 .3 39.6 39.6 0 0 0-16.4 14.9 46.5 46.5 0 0 0-8.3 24.9 16.9 16.9 0 0 0 4.8 13.3l1.6 1.1M377.6 59.8a13.9 13.9 0 0 0-11.1 .3 40.3 40.3 0 0 0-18.3 16.7 44.5 44.5 0 0 0-7.4 24.7 15.2 15.2 0 0 0 5.5 12.3M378.1 59.9a14.8 14.8 0 0 0-13.1 .7 41.1 41.1 0 0 0-16 14.8 46.7 46.7 0 0 0-8.3 24.4 17.6 17.6 0 0 0 4.5 13.2l1.6 1.2M378.5 60a13.2 13.2 0 0 0-10.8-.7 37.1 37.1 0 0 0-16.8 13 49.1 49.1 0 0 0-10.4 27.8 17.2 17.2 0 0 0 4.9 13.2l1.6 1.3M378.8 61a17.3 17.3 0 0 0-13.5 2.8 49 49 0 0 0-21.5 34.5 24.6 24.6 0 0 0 1.7 12.6l1.1 1.8 1.4 1.6"/>
<path d="M379.8 60.7a14.4 14.4 0 0 0-13.3 .3 44.3 44.3 0 0 0-19.9 21 42.1 42.1 0 0 0-4.7 21.7 14.7 14.7 0 0 0 6.4 11.6M380.2 61.3a13.7 13.7 0 0 0-11 .3 36.8 36.8 0 0 0-16.5 13.8 48.7 48.7 0 0 0-9.2 24.7 21 21 0 0 0 2.6 12.2l1.4 1.7 1.5 1.4M380.7 61.5a14.7 14.7 0 0 0-13 .7 42.3 42.3 0 0 0-17.8 17.6 43.2 43.2 0 0 0-6.4 24.3 14.9 14.9 0 0 0 5.9 11.7M381.2 61.5a13 13 0 0 0-10.8-.6 35.4 35.4 0 0 0-16.8 13 49.1 49.1 0 0 0-10.4 27.8 17.2 17.2 0 0 0 4.8 13.2l1.7 1.2M381.4 62.5a16 16 0 0 0-11.1 1.5 42.8 42.8 0 0 0-17.6 17.5 42.7 42.7 0 0 0-6.3 23.9 16.9 16.9 0 0 0 4.2 10.4M382.5 62.2a14.4 14.4 0 0 0-13.3 .3 44.3 44.3 0 0 0-19.9 21.1 42.1 42.1 0 0 0-4.7 21.6 14.7 14.7 0 0 0 6.4 11.6M382.8 62.8a13.7 13.7 0 0 0-10.9 .3 40 40 0 0 0-18.5 16.8 45.9 45.9 0 0 0-7.3 24.6 16 16 0 0 0 5.5 12.4M383.4 63a14.7 14.7 0 0 0-13.1 .7 43.6 43.6 0 0 0-19.4 20.7 39.5 39.5 0 0 0-4.4 23.7 13.8 13.8 0 0 0 5.6 9.2M383.9 63.1a13 13 0 0 0-10.8-.7 35.4 35.4 0 0 0-16.9 13 48.4 48.4 0 0 0-10.4 27.8 20.1 20.1 0 0 0 3.4 11.7l1.4 1.5 1.7 1.2M384 64a18.1 18.1 0 0 0-13.5 2.8 49.2 49.2 0 0 0-21.6 37.4 17.5 17.5 0 0 0 4.4 13.1M385.1 63.8a14.2 14.2 0 0 0-13.2 .3 39.3 39.3 0 0 0-16.4 14.9 47.5 47.5 0 0 0-8.4 24.9 16.8 16.8 0 0 0 4.8 13.3l1.7 1.2M385.5 64.3a15.6 15.6 0 0 0-13.5 1.4 46 46 0 0 0-19.2 21.9 39.1 39.1 0 0 0-3.8 21.1 15.3 15.3 0 0 0 5.3 9.7"/>
<path d="M386.1 64.5a13.2 13.2 0 0 0-10.7-.2 36.5 36.5 0 0 0-16.4 12.9 48.6 48.6 0 0 0-10.3 27.2 17.6 17.6 0 0 0 4.4 13.2l1.6 1.2M386.5 64.6a14.3 14.3 0 0 0-13.2 .3 39.6 39.6 0 0 0-16.4 14.9 46.9 46.9 0 0 0-8.5 24.9 19.6 19.6 0 0 0 3.5 11.8l1.4 1.5 1.7 1.1M387.7 65.3a14.5 14.5 0 0 0-13.2 .3 43 43 0 0 0-18.3 17.9 43 43 0 0 0-6.3 24.8 14.4 14.4 0 0 0 6.3 11.6M391.5 68a18.1 18.1 0 0 0-13.7 2.9 49.3 49.3 0 0 0-21.7 37.6 17.2 17.2 0 0 0 4.4 13.2M393.9 68.9a14.2 14.2 0 0 0-13.3 .3 43.4 43.4 0 0 0-18.2 17.9 43 43 0 0 0-6.4 24.7 14.4 14.4 0 0 0 6.4 11.6M394.5 69.2a14.4 14.4 0 0 0-13.2 .3 43.4 43.4 0 0 0-18.3 17.9 42.7 42.7 0 0 0-6.3 24.8 14.4 14.4 0 0 0 6.3 11.6M395.1 69.5a14.4 14.4 0 0 0-13.3 .3 42.4 42.4 0 0 0-18.2 18 42.1 42.1 0 0 0-6.4 24.7 15.7 15.7 0 0 0 4.7 10.4l1.7 1.2M382.1 93l.8 .9 .2 .8M383.3 94.8a1.99 1.99 0 0 0-1-1.9 1.99 1.99 0 0 0-2.2 .1 6.9 6.9 0 0 0-3.5 7.4 1.91 1.91 0 0 0 2.9 .9M379.3 101.2l-.7 .2-1.2-.2M397 102.7a39.9 39.9 0 0 0 4.4-21.4 13.7 13.7 0 0 0-6.7-11.1 14.6 14.6 0 0 0-13.3 1 43.9 43.9 0 0 0-17.8 18.6 39.9 39.9 0 0 0-5.1 24.2 12.5 12.5 0 0 0 9.2 11 18.9 18.9 0 0 0 14.2-4 46.3 46.3 0 0 0 11.4-11.8M398.8 106a1.76 1.76 0 0 1 2.9-.2 4.8 4.8 0 0 1-2.9 5.9h-.7a1.98 1.98 0 0 1-1-2.8l.3-1.1z"/>
<path d="M401.3 105.2a3.1 3.1 0 0 0-3.8 2.1 4 4 0 0 0-.5 3.8l.5 .5"/>
</g>
<!-- layer: Border (ANSI) -->
<g fill="none" stroke="#000" stroke-width=".7">
<path d="M107.9 11.7v4M215.9 9.4v6.3l-2.2-3.8h4.4l-2.2 3.8 2.2-3.8M323.8 11.7v4M3.3 139.7h6.4l-3.9-2.2v4.4l3.9-2.2-3.9 2.2M428.5 139.7h-6.4l3.9-2.2v4.4l-3.9-2.2 3.9 2.2M263.4 212.9h158.7v50.8h-158.7zM263.4 219.2h54.1M295.1 212.9v50.8M317.5 212.9v50.8M263.4 225.6h54.1M263.4 231.9h54.1M263.4 238.3h54.1"/>
<path d="M317.5 228.6h104.6M263.4 244.6h54.1M263.4 251h54.1M263.4 257.3h158.7M317.5 247.9h104.6M328 247.9v9.4M341.9 257.3v6.4M352.3 247.9v9.4M377.7 257.3v6.4M412.5 247.9v9.4M9.7 263.7v-248h412.4v248h-412.4h412.4M107.9 263.7v4"/>
<path d="M218.1 267.5l-2.2-3.8 2.2 3.8h-4.4l2.2-3.8v6.3M323.8 263.7v4"/>
</g>
<!-- layer: Dimension (ANSI) -->
<g fill="none" stroke="#000" stroke-width=".28">
<path d="M34.9 74.4h13.4M38.5 74.4l2.5-.5v1zM38.5 71.2v39M45.8 73.9l2.5 .5-2.5 .5zM48.3 71.2v38.2M98.7 75.1h24.1M102.9 75.1l2.5-.5v1zM102.9 71.9v42.7M113.9 74.6l2.5 .5-2.5 .5zM116.4 75.1l2.5-.5v1zM116.4 71.9v38.9M134.7 75.1h6.4"/>
<path d="M138.6 74.6l2.5 .5-2.5 .5zM141.1 71.9v63M56.5 98.6h-2.6l-5.7 13.4M67 83.8h6.1M70.5 83.4l2.6 .4-2.6 .5zM73.1 80.6v29.7M75.1 83.8l2.5-.4v.9zM75.1 83.8h5M75.1 80.6v29.7M168.1 92.1h3l4.4 34.3M229.7 85.7h-3l-18 30.1M236.5 99.9h-3l-19.8 20.2"/>
<path d="M29.6 104.2h2.6l4.5 7.7M35 110l.9-.5 .8 2.4zM48.4 111.8v.2M48.7 109.5l1 .4-1.5 2.1zM160.1 104.1h3l11.7 23M209.5 113.3l.9 .6-1.7 1.9zM215.1 117.9l.7 .7-2.1 1.5zM236.2 118.2h-3.1l-14.9 8.3M173.2 125.2l.9-.5 .7 2.4zM174.6 124l1-.1-.1 2.5zM197.6 139.8l2.5-.5v.9zM198.3 138.6l2.3-1.1 .3 .9z"/>
<path d="M218.2 126.5l1.9-1.7 .5 .9zM236 128.9h-3l-34.7 9.7M236.2 139.5l-38.6 .3"/>
</g>
<g fill="#000">
<path d="M38.5 74.4l2.5-.5v1zM45.8 73.9l2.5 .5-2.5 .5zM102.9 75.1l2.5-.5v1zM113.9 74.6l2.5 .5-2.5 .5zM116.4 75.1l2.5-.5v1zM138.6 74.6l2.5 .5-2.5 .5zM70.5 83.4l2.6 .4-2.6 .5zM75.1 83.8l2.5-.4v.9zM35 110l.9-.5 .8 2.4zM48.7 109.5l1 .4-1.5 2.1zM209.5 113.3l.9 .6-1.7 1.9zM215.1 117.9l.7 .7-2.1 1.5z"/>
<path d="M173.2 125.2l.9-.5 .7 2.4zM174.6 124l1-.1-.1 2.5zM197.6 139.8l2.5-.5v.9zM198.3 138.6l2.3-1.1 .3 .9zM218.2 126.5l1.9-1.7 .5 .9z"/>
</g>
<g font-size="5.5">
<text x="346.2" y="221.9">McMaster University</text>
<text x="330.8" y="236.3">MECHENG 4Z03: Design Project</text>
<text x="358.3" y="242.9">(Motor)</text>
</g>
<g font-size="4.1">
<text x="52.8" y="14.7">4</text>
<text x="160.8" y="14.7">3</text>
<text x="268.7" y="14.7">2</text>
<text x="376.7" y="14.7">1</text>
<text x="5.9" y="71.4">B</text>
<text x="423.4" y="71.4">B</text>
<text x="26.1" y="75.9">7.30</text>
<text x="87.7" y="76.6">10.10</text>
<text x="123.6" y="76.6">18.50</text>
<text x="58.2" y="85.3">1.50</text>
<text x="57.3" y="100.1">R.10</text>
<text x="20.4" y="105.7">R.50</text>
<text x="5.9" y="211.1">A</text>
<text x="423.4" y="211.1">A</text>
<text x="321.6" y="255.4">B</text>
<text x="336.7" y="255.5">mm</text>
<text x="372.6" y="254.3">DP-MOTOR</text>
<text x="328.4" y="263.1">1: 0.75</text>
<text x="387.7" y="263.1">12</text>
<text x="399.5" y="263.1">17</text>
<text x="52.8" y="267.7">4</text>
<text x="160.8" y="267.7">3</text>
<text x="268.7" y="267.7">2</text>
<text x="376.7" y="267.7">1</text>
</g>
<g font-size="3.9">
<text x="230.5" y="87.2">⌀42.00</text>
<text x="156" y="93.5">⌀4.05</text>
<text x="237.2" y="101.4">⌀41.50</text>
<text x="148" y="105.5">⌀3.30</text>
<text x="236.9" y="119.6">⌀41.00</text>
<text x="236.7" y="130.4">⌀6.35</text>
<text x="237" y="141">⌀5.00</text>
</g>
<g font-size="3.5">
<text x="263.9" y="218">Anish Paramsothy</text>
<text x="295.7" y="218.6">2025-04-03</text>
</g>
<g font-size="2.8">
<text x="263.9" y="215.4">DRAWN</text>
<text x="263.9" y="221.8">CHECKED</text>
<text x="263.9" y="228.2">QA</text>
<text x="318" y="231.1">TITLE</text>
<text x="263.9" y="234.5">MFG</text>
<text x="263.9" y="240.9">APPROVED</text>
<text x="319.9" y="250.5">SIZE</text>
<text x="352.8" y="250.5">DWG NO</text>
<text x="414.8" y="250.4">REV</text>
<text x="318" y="259.9">SCALE</text>
<text x="378.2" y="263.1">SHEET</text>
<text x="394.8" y="263.1">OF</text>
</g>
<text font-size="2" x="331.3" y="249.9">DIMENSION UNITS</text>
</svg>
